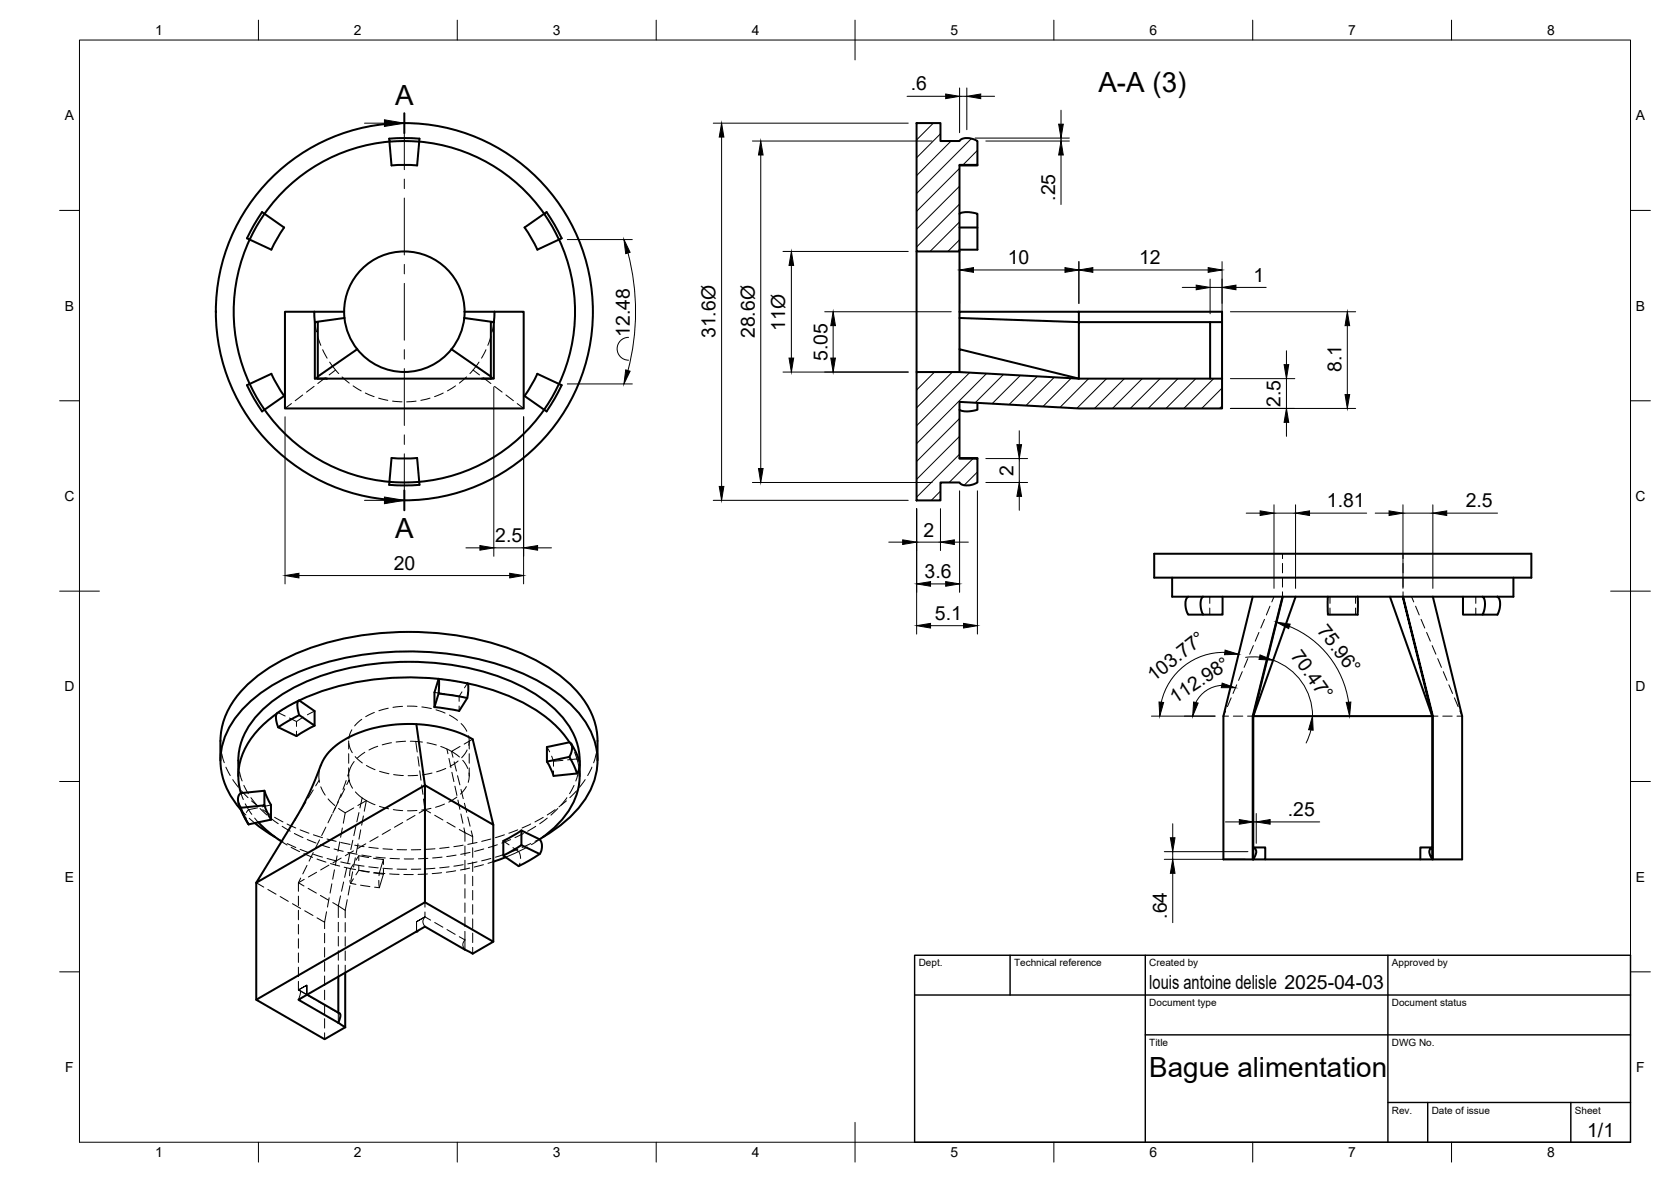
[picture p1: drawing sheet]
<svg xmlns="http://www.w3.org/2000/svg" width="420mm" height="297mm" viewBox="0 0 420 297" stroke-linecap="round" stroke-linejoin="round" font-family="sans-serif">
<!-- layer: Visible -->
<g fill="none" stroke="#000" stroke-width=".51">
<path d="M230.5 30.9h6v4.5h4.8a3.3 3.3 0 0 1 3.7-.3l.8 .3v6h-4.5v21.8h-10.8zM71.4 57.2l-1.7 2.7-1.5 2.8-5.4-2.5a43 43 0 0 0 3.7 42.8l-.6 .4-2-3.2-1.8-3.4 6.1-2.9 1.5 2.9 1.7 2.7M104.9 41.6l.6-6.7a38.2 38.2 0 0 0-7.6 0v.7a42.9 42.9 0 0 1 38.9 18.1l-4.9 3.5M104.9 41.6l-3.2-.2-3.3 .2-.5-6a42.9 42.9 0 0 0-35.1 24.6l-.7-.3 1.8-3.4 2-3.2 5.5 3.9M131.9 57.2l1.7 2.7 1.5 2.8M241.3 53.7a6 6 0 0 1 4.5 0v9h-4.5M241.3 57.2h4.5M245.8 41.4v.2h-4.5M79 78.3l.2 2.6 7.4-1M79 78.3h-7.4v24.3h60.1v-24.3h-7.4M79 78.3h7.5M86.6 79.9a15.1 15.1 0 0 0 3.2 7.9"/>
<path d="M116.7 79.9l7.5 1M116.7 79.9a15.1 15.1 0 0 1-3.2 7.9M116.8 78.3a15.1 15.1 0 0 0-15.9-15.1 15.1 15.1 0 0 0-14.3 16.7M116.8 78.3l-.1 1.6M116.8 78.3h7.5M124.3 78.3l-.1 2.6M135.1 62.7l6.1-2.8-1.7-3.4-2.1-3.2-.6 .4a42.9 42.9 0 0 1 3.8 42.8l-5.5-2.6M230.5 63.2v30.3M241.3 63.2v15.1M241.3 78.3h30v2.6l-30-1zM241.3 79.9v7.9M271.3 78.3h36v16.9"/>
<path d="M71.4 99.5l-4.9 3.5a42.9 42.9 0 0 0 31.4 18.1M79.2 80.9h.7v14.3h2.3h-3zM89.8 87.8l-9.9 6.8M89.8 87.8a15.1 15.1 0 0 0 23.7 0M113.5 87.8l9.9 6.8M124.2 80.9v14.3h-42M124.2 80.9h-.8v14.3h-2.2M135.1 93.9l-1.5 2.9-1.7 2.7 5.5 3.9 2.1-3.2 1.7-3.4-.7-.3a42.9 42.9 0 0 1-35.1 24.6M230.5 93.5h10.8l30 1.7h36v7.4h-36l-30-1.6v14.3h4.5v5.9a4.1 4.1 0 0 1-4.4 .2l-.1-.2h-4.8v4.6h-6zM304.3 80.9h-33v14.3l-30-7.4v5.7M307.3 80.9h-3v14.3M104.9 115.1l.5 6"/>
<path d="M104.9 115.1l-3.2 .1-3.3-.1-.5 6.7a38.2 38.2 0 0 0 7.6 0l-.1-.7-3.7 .1-3.8-.1M241.3 115.1h4.5v.2M245.8 101.2v1.8a6 6 0 0 1-4.5 0M290.2 139.2h94.8v6h-94.8zM294.7 145.2v4.8h4M302.5 150h31.4M302.5 150a4.3 4.3 0 0 0 0 4.5h4.9v-4.5M302.5 150h-3.8a3.7 3.7 0 0 0-.1 4.1l.1 .4h3.8M315 150l-7.4 30v36h7.4a1.88 1.88 0 0 0 .3-2.9l-.2-.1h3v3h-3v-36M322.5 150l-7.5 30h.1M322.6 150l-7.5 30M325.8 150l-10.7 30h45"/>
<path d="M333.9 150h7.5v4.5h-7.5zM341.4 150h31.4M349.5 150l10.6 30M352.7 150l7.4 30h.2l-7.5-30M360.3 150l7.3 30v36h-49.5M367.9 150v4.5h4.9M372.8 150h3.7a3.7 3.7 0 0 1 .2 4.1l-.2 .4h-3.7a4.3 4.3 0 0 0 0-4.5zM380.5 145.2v4.8h-4M69.6 179.4a21.4 21.4 0 0 0-9.5 13.3 14.5 14.5 0 0 0 .5 6.6M75 176.1l.2-.1 3.9 2.7v3.7l-3.9-2.7-.4-2.5zM75.1 176.1l-5.4 3.1a2.1 2.1 0 0 0-.1 2.4l.4 1.2M75.2 179.7l-5.2 3.1"/>
<path d="M75.3 176a68.2 68.2 0 0 1 42.3-4.2l.2 1.6-.3 2-2.1 3.3-6.2-1M110.3 174.3l-1.1 3.4M117.5 175.4l-7.2-1.1 .1-2.1-.1-1.6-1.1 3.4v3.7M117.6 171.7a44.4 44.4 0 0 1 22.8 11.3l2.8 3.5M315 180v36M360.1 180v36l-.6-1.4a1.22 1.22 0 0 1 .6-1.6h-3v3M360.3 180v36M55.4 191.1a23.4 23.4 0 0 1 1.7-12.2 29.2 29.2 0 0 1 12.2-12.1 69.2 69.2 0 0 1 36.8-7.9 64.6 64.6 0 0 1 32.3 9.2 25.3 25.3 0 0 1 11.4 14.4l.4 3.7v4.9M60.2 199.6l.4-.3 5.9-.6v3.7l-5.9 .6a2.89 2.89 0 0 1-.4-3.4zM66.5 198.7l.7 1.8 1 1.8-.1 3.7-5.6 1.2M79.1 182.3l-4.5 2.7-4.6-2.2M104.7 182l2.1 15.3 17.2 10-5.1-21.5a35.3 35.3 0 0 0-31.9-.1 13.3 13.3 0 0 0-7 8.4l-2.2 5.2-1.7 3.4-11.7 19.1 42.4-24.5v29.4"/>
<path d="M137.5 191.4v-3.7l5.7-1.2a2.21 2.21 0 0 1 .3 3.1l-.3 .6 1.1 2.1 .8 2.1M143.2 190.2l-5.7 1.2M143.6 186.9a10.8 10.8 0 0 1 2.2 5.5l-.3 1.2-.4 .8-5.9 .6-.7-1.8-1-1.8M145.6 193.3a17.2 17.2 0 0 1-6 14.5l-3.9 3.1M145.7 191.1v.4M145.7 192.9v2.1M145.8 191.1a18.2 18.2 0 0 0-7.4-13.9 51.3 51.3 0 0 0-26.9-10.4 66.9 66.9 0 0 0-37 5.7 28.5 28.5 0 0 0-13 12 15.2 15.2 0 0 0-1.6 6.6v3.9M60 201.9l1 2.5 1.5 2.8M60.6 203l.8 2.1 1.1 2.1M60.6 203.5a17.4 17.4 0 0 1-3.9-18.7 28 28 0 0 1 13-13.3 71.6 71.6 0 0 1 40.4-7.5 61.3 61.3 0 0 1 29.5 9.8 23.9 23.9 0 0 1 10.4 14.3 18.5 18.5 0 0 1-6 16.6 36 36 0 0 1-7.5 5.6M64.1 206.8l5 3.5M65 206.6a30.2 30.2 0 0 0 5.8 4.9"/>
<path d="M66.5 202.4l.7 1.8 1 1.8M124 207.3v29.4M127.2 215.4l-3.1 1.1M131.1 208.7l4.6 2.2M131.1 208.7v3.7l4.6 2.2M131.1 212.4l-4.5 2.6M131.1 208.7l-4.5 2.6v3.7l3.8 2.7 5.3-3.1a3.2 3.2 0 0 0 0-3.7M64.4 221.8v29.4M118.9 239.7l5.1-3-17.2-10-42.4 24.5 17.2 10 5.2-3M118.9 239.7l-12.1-6.8-31.8 18.3 10.1 5.8M77.2 250l8.2 4.7a2.62 2.62 0 0 1-.3 2.3M85.1 245.4v9.1"/>
<path d="M85.1 257l1.7 1.1M86.8 244.4v13.8"/>
<circle cx="101.7" cy="78.3" r="47.4"/>
</g>
<!-- layer: Hidden -->
<g fill="none" stroke="#000" stroke-width=".25">
<path d="M76.1 99.3l-1.9 1.4M79 97.1l-1.9 1.4M79.2 80.9l.4 2.5M79.9 84.5l.8 2.3M79.9 94.6l-.7 .6h.7M81.1 87.9l1.2 2.1M81.8 94.9l-1.9 1.5M82.9 91l2.3 2.9M84.4 93l-1.6 1.2M86 94.7l1.8 1.6M88.8 97l2 1.2M91.9 98.8l2.2 .9"/>
<path d="M111.4 98.8l-2.1 .9M114.5 97l-2 1.2M117.3 94.7l-1.8 1.6M119 93l1.6 1.2M120.4 91l-2.2 2.9M121.5 94.9l1.9 1.5M122.2 87.9l-1.1 2.1M123.4 94.6l.8 .6h-.8M123.4 84.5l-.7 2.3M124.2 80.9l-.5 2.5M124.4 97.1l1.9 1.4M127.2 99.3l1.9 1.4"/>
<path d="M73.3 101.4l-1.7 1.2M95.2 100.1l2.3 .5M98.7 100.8l2.4 .2M104.6 100.8l-2.3 .2M108.1 100.1l-2.3 .5M130 101.4l1.7 1.2M322.5 139.2v1.2M352.8 139.2v1.2M304.2 150v1.6M304.2 152.8v1.7M316.5 158.9l-.9 2.2M317.9 155.6l-.9 2.2"/>
<path d="M319.3 152.3l-.9 2.2M320.3 150l-.5 1.3M322.5 141.6v2.4M322.5 145.1v2.4M322.5 148.7v1.3M334.4 150v1.6M334.4 152.8v1.7M340.8 150v1.6M340.8 152.8v1.7M352.8 141.6v2.4M352.8 145.1v2.4M352.8 148.7v1.3"/>
<path d="M354.9 150l.6 1.3M355.9 152.3l.9 2.2M357.3 155.6l.9 2.2M358.7 158.9l.9 2.2M371.1 150v1.6M371.1 152.8v1.7M69.6 179.4l.4-.3 1.7 .8M72 177.8l-2.3 1.4M75.2 176l-2.1 1.2M79.1 178.7l-1.8 .9M94.1 179l-2.2 1.1M97.6 178l-2.3 .6"/>
<path d="M101.2 177.5l-2.4 .3M102.4 177.4l2.5 .1M106.1 177.7l2.4 .4M109.2 174l2.6 .3M109.6 178.4l2.3 .8M110.3 170.6l1.2 .2M112.7 170.9l2.4 .4M113 179.7l2 1.3M115.4 175v1.2M115.4 177.4v1.3M116.2 173.9l-.8 1.1-2.5-.5M116.2 171.5l1.3 .2"/>
<path d="M117.6 171.8l-.8 1.1M308.2 178.7l-.6 1.3h1.3M309.6 175.4l-1 2.2M310.1 180h2.4M311 172.1l-1 2.2M312.4 168.8l-1 2.2M313.7 180h1.3M313.8 165.5l-1 2.2M315.2 162.2l-1 2.2M360.1 162.2l.9 2.2M360.3 180h1.3M361.5 165.5l.9 2.2"/>
<path d="M362.8 180h2.3M362.9 168.8l.9 2.2M364.3 172.1l.9 2.2M365.7 175.4l.9 2.2M367.1 178.7l.5 1.3h-1.2M55.4 186.2l.2 2M55.8 189.4l.6 2.3M56.8 192.8l1.1 2.1M58.5 195.9l1.4 1.9M59.9 191.1l.1 1.7M60.2 194l.7 2.3M60.6 199.3l.6 1.6"/>
<path d="M60.7 198.7l1.7 1.8M61.3 197.4l1.1 2.1M74.5 181.3v1.2M74.5 183.8v1.2M76.3 180.2l-1.8 1.1-1.7-.8M78.8 198.5l-1.3 2M80.2 196.1l-.8 1.4M80.3 193.4l-.1 1.3 .1 1.9M80.7 197.7l1.1 2.1M85.8 199.5l-.9 2.2M86.7 198.2l-1.1 2.2M87 196.1l-.8 2.3"/>
<path d="M87.2 197.2l.6-1.2 .8 2.1M87.7 186.2v2M87.7 189.4v2.4M87.7 193v2M87.7 194.6l.1 1.4M87.7 186.9l.9 2.3M87.9 193.5l-.5 1.5M88.5 183.4l-.6 1.3-.2 1M89 191.4l-1.1 2M89.3 190.1l1.8 1.6M89.4 199l1.7 1.5M91 180.8l-1.8 1.6"/>
<path d="M91.7 189l-1.8 1.5M92.1 192.4l2.2 1M95 187.5l-2.2 1M95.4 193.8l2.4 .6M98.4 186.7l-2.3 .5M99 194.7l2.4 .2M102 186.3l-2.4 .2M103.2 186.3h1.3l.4 2.7M104.5 186.3l1.7 .2M105 194.8l-2.4 .1M105.1 190.2l.3 2.3M105.5 193.7l.4 2.4"/>
<path d="M106 197.3l.3 2.3M107.4 186.7l2.3 .5M108.6 194.3l-2.4 .4M110.8 187.6l1.6 .6 .2 1.2M112.1 193.1l-2.3 .9M112.4 188.2l1.1 .6 .4 1.5M112.9 190.6l.5 2.3M113.6 194.1l.5 2.3M114.2 191.5l.6 2.3M114.4 197.6l.5 2.3M115 194.9l.6 2.3M115.2 191.2l-2 1.4"/>
<path d="M115.7 187.6l-2.2 1.2 2 1.4M115.9 198.4l.6 2.3M116 181.8l1.4 2M116.4 191.1l1.2 2M117.3 197.7l-1.5 1.8M117.5 188.5l-1.4 1.9M117.8 184.9l.2 1.2-.1 1.2M117.9 194.3l.1 .9-.3 1.4M118 186.2v2M118 189.4v2.4M118 193v2M118.9 185.8l-2.2 1.2"/>
<path d="M137.5 187.7l.7 1.2M138.7 190l.5 1.3 2.3-.2M139.2 191.3v1.3M139.2 193.7v1.3M142.7 191l2.4-.3 .5 2.6M143.2 186.5l.8 1.5M144.3 197.4l-1.1 2.1M144.5 189.1l.6 1.6 .4 .3 .2 .4M144.9 198.8l-1.6 1.7M145.4 194l-.6 2.3M145.7 191.1l-.1 1.7M145.7 191.5v1.4"/>
<path d="M147.1 195.9l-1.4 2M148.8 192.8l-1 2.1M149.9 189.4l-.6 2.3M150.2 186.2l-.1 2M60.6 203.5l1.2 1.3M61.7 202l.8 1.5M61.8 205.4l.5 1.5M62.5 203.5l-.5 .7M62.5 203.5l.8 1.1M62.7 205.6l1.4 1.2M63.1 200.5l1.5 1.8M63.2 201.3l1.9 1.5"/>
<path d="M64 205.6l.9 1.1M64.7 203l-2.2 .5M65.4 203.2l1.7 1.6M66.1 203.5l1.9 1.3M68 205.6l2 1.4M68.1 202.3l-2.2 .5M69 205.4l2.1 1.2M69.1 210.3l2 1.1M70.8 211.5l1.4 .9M71 207.7l2 1.2M72.2 207.1l2.2 1M72.2 212l2.2 1"/>
<path d="M73.2 212.9l2.1 1.1M74 209.5l2.2 1M75 204.6l-.9 1.4M75.5 208.5l2.2 .9M75.5 213.5l2.2 .8M76.4 214.5l2.2 1M76.9 201.6l-1.3 2M77.2 217.5l-1.1 2.1M77.3 211l2.2 .9M78.8 214.3l-1.1 2.1M78.8 209.8l2.3 .7M78.8 214.7l2.3 .7"/>
<path d="M79.6 219.2l-2.1 1.2M79.7 215.9l2.3 .7M80.3 211.1l-1 2.1M80.6 212.3l2.2 .7M81.9 207.9l-1 2.1M82.2 210.8l2.3 .6M82.2 215.7l2.3 .6M82.5 200.8l1.7 1.6M82.7 217.4l-2.1 1.2M83.1 217l2.3 .6M83.5 204.6l-1 2.2M84 213.3l2.3 .6"/>
<path d="M84.1 218.6l-.4 2.3M84.4 202.8l-.7 1.5M84.8 215.1l-.5 2.3M85.1 201.5l-1.1 2.1M85.4 211.6l-.4 2.3M85.7 211.7l2.3 .5M85.7 216.6l2.3 .5M85.8 215.6l-2.1 1.2M86.1 208.1l-.5 2.3M86.8 204.3l-.5 2.6M87.2 218.2l-.5 2.3M87.5 214.2l2.3 .5"/>
<path d="M87.9 214.7l-.5 2.3M88.7 219.1l-.5 2.3M88.7 211.2l-.5 2.3M88.9 217.2l-.7 1.1-1.6-.4M88.9 213.8l-2.1 1.2M88.9 203l-2.1 1.3-1.7-1.1M89.2 212.4l2.3 .4M89.2 217.3l2.3 .4M89.3 215.6l-.4 2.3M89.4 218.5l-1.2-.2-.3 1.8M89.5 207.7l-.5 2.3M90 212.1l-.4 2.3"/>
<path d="M90.2 218.7l2.5 .5M90.2 218.7l-.7 1.1M90.2 215v1.3M90.2 217.5v1.2M90.3 204.2l-.6 2.3M90.6 218.7l2.3 .4M90.7 208.5l-.4 2.4M91 214.9l2.3 .4M91.4 205l-.5 2.4M92 212.1l-2.1 1.1M92.1 201.2l2.2 1M92.1 201.2l-1-.7-.6 2.5"/>
<path d="M92.1 201.2l-2.1 1.2M92.1 201.2l-.5 2.7M92.7 215.5l-2.5-.5-.7 1.2M92.7 212.9l2.4 .3M92.7 217.8l2.4 .3M93.9 215.7l2.5 .3-1 3.4 1.4 .1M93.9 219.4l2.5 .3-1 3.4M94.1 219.3l1.3 .1-.1 .7M94.5 215.4l2.4 .2M95.1 210.3l-2.1 1.2M95.4 202.6l2.3 .6M96.3 213.3l2.4 .2"/>
<path d="M96.3 218.2l2.4 .2M96.4 216v1.2M96.4 218.4v1.3M98 219.6l2.4 .1M98.1 215.7l2.3 .1M98.2 208.5l-2.1 1.2M98.9 203.5l2.4 .2M99.8 213.5l2.4 .1M99.8 218.4h2.4M101.3 206.7l-2.1 1.2M101.5 219.8h2.4M101.6 215.8h2.4"/>
<path d="M104.4 204.9l-2.1 1.2M104.8 203.7l-2.3 .1M105.8 213.5l-2.4 .1M105.8 218.4h-2.4M106.5 200.8l.3 2.7M106.8 203.5l-1.4 .8M106.8 203.5l1.5 .8M107.5 219.6l-2.4 .1M107.6 215.7l-2.4 .1M108.4 203.1l-2.4 .5M109.3 204.9l2.1 1.2M109.4 213.3l-2.4 .2"/>
<path d="M109.4 218.2l-2.4 .2M111 219.3l-2.3 .2M111.1 215.4l-2.3 .2M111.8 202.1l-2.3 .8M112.4 206.7l2 1.1M112.9 212.9l-2.3 .3M112.9 217.8l-2.3 .3M114.6 218.8l-2.4 .4M114.7 214.9l-2.4 .4M114.9 200.3l-2.1 1.3M115.1 201.1l.5 2.3M115.9 204.6l.5 2.3"/>
<path d="M116.5 212.4l-2.4 .4M116.5 217.3l-2.4 .4M116.6 208.1l.3 1.2-1.4-.8M116.8 201.9l.5 2.3M116.9 212.6v2.4M116.9 216.2v2.4M116.9 219.8v2.4M117.6 205.3l.6 2.3M118.1 218.2l-2.3 .4M118.2 214.2l-2.4 .5M118.5 208.8l.4 1.5-2-1v2.1M118.9 210.3v1.6"/>
<path d="M118.9 213v2.4M118.9 216.6v2.4M120 211.7l-2.4 .5M120 216.6l-2.4 .5M121.6 217.3l-2.3 .6M121.6 213.3l-2.3 .7M123.4 210.8l-2.3 .6M123.4 215.7l-2.3 .6M124 216.5l-1.3 .5M125.1 212.3l-2.3 .7M126.6 211.3l1.4 1M126.8 209.8l-2.2 .7"/>
<path d="M126.8 214.7l-2.2 .7M128.4 211l-2.2 .9M129 213l1.4 1-3.3 1.4M130.2 208.5l-2.2 .9M130.2 213.5l-2.2 .8M130.7 216.9l-.3 .8M131.6 209.5l-2.1 1M132.6 212.9l-2.2 1.1 .4 .8 .1 .9M133.4 207.1l-2.1 1M133.5 212l-2.2 1M134.7 207.7l-2 1.2M135.7 210.9l-2.1 1.4"/>
<path d="M136.5 210.3l-2 1.1M136.6 205.4l-2.1 1.2M137.6 205.6l-1.9 1.4M139.6 203.5l-2 1.3M140.3 203.2l-1.8 1.6M142.4 201.3l-1.9 1.5M142.5 200.5l-1.4 1.8M64.4 221.8l1.9 1.1M67.4 223.5l2 1.2M70.4 225.3l2.1 1.2M73.5 227.1l2.1 1.2M75 221.8l1.4 .9"/>
<path d="M75 221.8v2.2M75 225.2v2.4M75 228.8v2.3M75 232.3v2.4M75 235.9v2.4M75 239.5v2.4M75.6 220.7l-.6 1.1M76.5 221l-1.5 .8M76.6 228.9l2.1 1.2M77.5 223.3l2 1.1M80.6 225l2 1.2M81.6 231.8v1.6"/>
<path d="M81.6 234.6v2.3M81.6 238.1v2.4M82.1 229.1l-.5 2.7-1.9-1.1M82.8 225.6l-.5 2.4M83.4 222.1l-.4 2.3M83.7 226.8l1.4 .8v3M85.1 231.8v2.4M85.1 235.3v2.4M85.1 238.9v2.4M85.6 225.1l-.5 2.5 1.7 1.2M86.4 221.6l-.5 2.4M86.8 228.8v1.8"/>
<path d="M86.8 231.8v2.4M86.8 235.4v2.4M86.8 239v2.4M87.3 226.1l-.5 2.7M88 221.3l.2 .7M88 222.6l-.5 2.3M88.2 222l1.3 .2M88.9 220.8l-.7 1.2M90.7 222.4l2.3 .4M94.2 223l1.2 .1M95.2 221.2l.2 1.9M104.7 231.6l2.1-1.2z"/>
<path d="M104.7 231.6v2.5M106.8 230.4l-.5 1.2 .5 1.3M106.8 230.4l1.5 .8M106.8 226.7v1.3M106.8 229.2v1.2M109.3 231.8l2.1 1.2M112.4 233.6l2 1.2M116.9 234v4.7l-.5-1.2 .1-.6 .4-.7-1.4-.8M116.9 223.3v2.4M116.9 226.9v2.4M116.9 230.5v2.4M118.9 220.2v2.4"/>
<path d="M118.9 223.8v2.4M118.9 227.3v2.4M118.9 230.9v2.4M118.9 234.5v2.4M118.9 238.1v1.6M75 248.8l2.2-1.2v2.4v-2.4zM75 248.8l4.1 2.3M75 248.8l.4 .1 .2 .4-.6 1.9M75 243.1v2.3M75 246.6v2.2M75.3 248.9l1.9 1.1M80.1 251.7l2 1.2"/>
<path d="M81.6 241.7v2.4M81.6 245.3v2.4M81.6 248.8v2.4M81.6 252.4v2.4M81.6 256v2.4M81.6 259.6v1.6M83.2 253.5l2.2 1.2M85.1 242.5v2.9M85.1 254.5v2.5M86.8 242.6v1.8"/>
</g>
<!-- layer: Visible -->
<circle cx="104.7" cy="234.1" r=".25" fill="#000"/>
<!-- layer: BORDER -->
<g fill="none" stroke="#000" stroke-width=".25">
<path d="M20 10.1h390v276.9h-390zM65 5.1v5M115 5.1v5M165 5.1v5M215 5.1v10M265 5.1v5M315 5.1v5M365 5.1v5M15 52.9h5M410 52.9h5M15 100.7h5M410 100.7h5"/>
<path d="M15 148.6h10M405 148.6h10M15 196.4h5M410 196.4h5M15 244.2h5M410 244.2h5M65 287v5M115 287v5M165 287v5M215 282.1v9.9M265 287v5M315 287v5"/>
<path d="M365 287v5"/>
</g>
<!-- layer: TITLEBLOCK -->
<path d="M230 240.1h180v46.9h-180zM230 250h180M254 240.1v9.9M288 240.1v46.9M349 240.1v46.9M288 260.1h122M349 277.1h61M359 277.1v9.9M395 277.1v9.9" fill="none" stroke="#000" stroke-width=".36"/>
<!-- layer: Hatching -->
<g fill="none" stroke="#000" stroke-width=".25">
<path d="M234.7 31l-4.2 4.1M236.5 33.6l-6 6M239.1 35.4l-8.6 8.7M244.2 34.8l-13.7 13.8M245.8 37.8l-3.7 3.7M241.3 42.3l-10.8 10.8M241.3 46.8l-10.8 10.8M241.3 51.3l-10.8 10.8M241.3 55.8l-7.5 7.4M241.3 60.2l-3 3M230.5 93.5h.1M235 93.5l-4.5 4.5"/>
<path d="M239.5 93.5l-9 9M243.8 93.6l-13.3 13.4M248.1 93.9l-17.6 17.6M252.3 94.1l-7.1 7.1M256.6 94.3l-7.1 7.1M260.8 94.6l-7.1 7.1M265.1 94.8l-7.1 7.1M269.3 95l-7.1 7.2M273.7 95.2l-7.2 7.2M278.2 95.2l-7.4 7.4M282.7 95.2l-7.5 7.4M287.2 95.2l-7.5 7.4"/>
<path d="M291.7 95.2l-7.5 7.4M296.2 95.2l-7.5 7.4M300.7 95.2l-7.5 7.4M305.2 95.2l-7.5 7.4M307.3 97.5l-5.1 5.1M241.3 105.2l-10.8 10.8M241.3 109.7l-10.8 10.7M241.3 114.1l-10.8 10.8M244.7 115.2l-6 6M245.8 118.6l-3.4 3.3M307.3 102l-.7 .6M236.5 123.4l-2.3 2.3"/>
</g>
<!-- layer: Section Lines -->
<path d="M101.7 28.5v5M101.7 123.2v5" fill="none" stroke="#000" stroke-width=".51"/>
<path d="M91.7 31h5M101.7 33.5v9.1M101.7 45v2.4M101.7 49.8v14.3M101.7 66.4v2.4M101.7 71.2v14.3M101.7 87.9v2.3M101.7 92.6v14.3M101.7 109.3v2.4M101.7 114.1v9.1M91.7 125.7h5" fill="none" stroke="#000" stroke-width=".25"/>
<path d="M96.7 30.1l5 .9-5 .8zM96.7 124.9l5 .8-5 .9z" fill="#000" stroke="#000" stroke-width=".25"/>
<!-- layer: FD_Dimensions -->
<g fill="none" stroke="#000" stroke-width=".25">
<path d="M179.3 31h49.1M181.4 34.4v87.8M189.2 35.4h45.2M191.3 39v78.7M228.1 24.2h9.7M241.3 22.1v11.2M241.3 24.2h1.8M243.1 22.1v10.5M245.2 34.7h23.7M246.6 24.2h3.5M247.9 35.4h21M266.8 27.7v3.5"/>
<path d="M266.8 34.7v.7M266.8 39v12.4M142.6 60.2h16.4M157.9 63.6a58.1 58.1 0 0 1 0 29.5M196.9 63.2h31.5M199 66.7v23.3M207.4 78.3h31.8M241.3 65.8v10.4M244.8 67.8h23M271.3 65.8v10.4M274.8 67.8h29M297.3 72.2h3.5"/>
<path d="M304.3 70.1v8.8M304.3 72.2h3M307.3 65.8v13.1M309.4 78.3h31.5M310.8 72.2h7.6M124.2 97.2v42.6M142.6 96.5h16.4M158 84.8a2.87 2.87 0 0 0-2.8 2.8 2.87 2.87 0 0 0 2.8 2.9M196.9 93.5h31.5M209.5 81.8v8.2M309.4 95.2h16.2M323.5 88.1v3.5"/>
<path d="M323.5 95.2v7.4M338.8 81.8v17.4M71.7 104.7v42M131.7 104.7v42M247.9 115.2h10.5M256.3 108.3v3.4M256.3 115.2v6M309.4 102.6h31.5M323.5 106.1v3.6M117.2 137.7h3.5M124.2 137.7h7.5M135.2 137.7h3.5"/>
<path d="M179.3 125.7h49.1M189.2 121.2h45.2M223.5 136.2h3.5M230.5 127.8v31.5M230.5 136.2h6M236.5 127.8v10.6M240 136.2h3.5M241.3 123.3v25.6M245.8 123.3v36M247.9 121.2h10.5M256.3 124.7v3.5M313.4 129h3.4"/>
<path d="M320.3 126.9v21M320.3 129h5.5M325.8 126.9v21M329.3 129h14.3M345.8 129h3.5M352.8 129h7.5M352.8 126.9v21M360.3 126.9v21M363.8 129h12.7M75.2 144.6h53M234 157.2h8.3M234 146.7h3.8"/>
<path d="M324.2 157.4a24.4 24.4 0 0 1 14.9 19.1M289.5 180h16M307.2 172.2a7.7 7.7 0 0 0-6.5 4.3M308 163.9a16 16 0 0 0-16 12.6M316.7 165.1l-3.5 .1M320.1 165.9a14.9 14.9 0 0 1 9.9 14.1M329.6 183.4l-1.2 3.3M292.8 214h21M292.8 215.9h20.2M294.9 207v3.5M294.9 214v1.9M294.9 219.5v12.4"/>
<path d="M308.1 206.6h3.5M315.1 204.4v6.4M315.1 206.6h.8M315.9 204.4v7.5M319.4 206.6h12.4"/>
</g>
<g fill="#000" stroke="#000" stroke-width=".25">
<path d="M181.4 31l.6 3.4h-1.2zM191.3 35.4l.6 3.6h-1.2zM237.8 23.6l3.5 .6-3.5 .6zM243.1 24.2l3.5-.6v1.2zM266.2 31.2h1.2l-.6 3.5zM266.8 35.4l.6 3.6h-1.2zM156.9 60.2l1.5 3.2-1.1 .3zM199 63.2l.6 3.5h-1.2zM241.3 67.8l3.5-.5v1.1zM267.8 67.3l3.5 .5-3.5 .6zM271.3 67.8l3.5-.5v1.1zM300.8 71.7l3.5 .5-3.5 .6z"/>
<path d="M303.8 67.3l3.5 .5-3.5 .6zM307.3 72.2l3.5-.5v1.1zM157.3 92.9l1.1 .4-1.5 3.2zM198.4 90h1.2l-.6 3.5zM209.5 78.3l.6 3.5h-1.2zM208.9 90h1.2l-.6 3.5zM322.9 91.6h1.1l-.5 3.6zM338.2 99.2h1.2l-.6 3.4zM338.8 78.3l.6 3.5h-1.2zM190.7 117.7h1.2l-.6 3.5zM255.7 111.7h1.2l-.6 3.5zM323.5 102.6l.5 3.5h-1.1z"/>
<path d="M120.7 137.1l3.5 .6-3.5 .6zM131.7 137.7l3.5-.6v1.2zM180.8 122.2h1.2l-.6 3.5zM227 135.7l3.5 .5-3.5 .6zM236.5 136.2l3.5-.5v1.1zM256.3 121.2l.6 3.5h-1.2zM316.8 128.4l3.5 .6-3.5 .5zM325.8 129l3.5-.6v1.1zM349.3 128.4l3.5 .6-3.5 .5zM360.3 129l3.5-.6v1.1zM71.7 144.6l3.5-.5v1.1zM128.2 144.1l3.5 .5-3.5 .6z"/>
<path d="M230.5 157.2l3.5-.5v1.1zM230.5 146.7l3.5-.5v1.1zM237.8 146.2l3.5 .5-3.5 .6zM242.3 156.7l3.5 .5-3.5 .6zM320.9 156.3l3.5 .6-.4 1.1zM291.4 176.4l1.2 .1-1 3.5zM300.1 176.4l1.2 .3-1.4 3.3zM307.3 171.7l3.3 1.1h-3.5zM308 163.4l3.4 1-3.5 .1zM316.8 164.6l3.3 1.3-3.5-.2zM338.5 176.5l1.2-.1-.4 3.6zM330 180l.2 3.5-1.2-.1z"/>
<path d="M294.3 210.5h1.1l-.5 3.5zM294.9 215.9l.5 3.6h-1.1zM311.6 206l3.5 .6-3.5 .5zM315.9 206.6l3.5-.6v1.1z"/>
</g>
<g font-size="7">
<text x="276.2" y="23.2">A-A (3)</text>
<text x="99.3" y="26.4">A</text>
<text x="99.3" y="135.2">A</text>
<text x="289" y="270.6">Bague alimentation</text>
</g>
<g font-size="4.9">
<text x="229" y="22.7">.6</text>
<text x="265.3" y="50.4" transform="rotate(-90 265.3 50.4)">.25</text>
<text x="253.4" y="66.4">10</text>
<text x="286.4" y="66.4">12</text>
<text x="315.2" y="70.8">1</text>
<text x="197.4" y="83.1" transform="rotate(-90 197.4 83.1)">11Ø</text>
<text x="158.3" y="84.6" transform="rotate(-90 158.3 84.6)">12.48</text>
<text x="179.9" y="85" transform="rotate(-90 179.9 85)">31.6Ø</text>
<text x="189.8" y="85" transform="rotate(-90 189.8 85)">28.6Ø</text>
<text x="208" y="90.7" transform="rotate(-90 208 90.7)">5.05</text>
<text x="337.3" y="93.5" transform="rotate(-90 337.3 93.5)">8.1</text>
<text x="322" y="102.3" transform="rotate(-90 322 102.3)">2.5</text>
<text x="254.9" y="119.5" transform="rotate(-90 254.9 119.5)">2</text>
<text x="333.6" y="127.5">1.81</text>
<text x="368.5" y="127.5">2.5</text>
<text x="124.5" y="136.2">2.5</text>
<text x="232.2" y="134.8">2</text>
<text x="99" y="143.2">20</text>
<text x="232.5" y="145.3">3.6</text>
<text x="235.1" y="155.8">5.1</text>
<text x="331" y="158.5" transform="rotate(52 331 158.5)">75.96°</text>
<text x="324.4" y="164.8" transform="rotate(55 324.4 164.8)">70.47°</text>
<text x="290.1" y="171.5" transform="rotate(-38 290.1 171.5)">103.77°</text>
<text x="295.4" y="176.9" transform="rotate(-33 295.4 176.9)">112.98°</text>
<text x="323.8" y="205.1">.25</text>
<text x="293.4" y="230.9" transform="rotate(-90 293.4 230.9)">.64</text>
<text x="289" y="248.5">louis antoine delisle 2025-04-03</text>
<text x="399.1" y="285.7">1/1</text>
</g>
<g font-size="3.5">
<text x="39" y="8.8">1</text>
<text x="89" y="8.8">2</text>
<text x="139" y="8.8">3</text>
<text x="189" y="8.8">4</text>
<text x="239" y="8.8">5</text>
<text x="289" y="8.8">6</text>
<text x="339" y="8.8">7</text>
<text x="389" y="8.8">8</text>
<text x="16.3" y="30.2">A</text>
<text x="411.3" y="30.2">A</text>
<text x="16.3" y="78">B</text>
<text x="411.3" y="78">B</text>
<text x="16.2" y="125.9">C</text>
<text x="411.2" y="125.9">C</text>
<text x="16.2" y="173.7">D</text>
<text x="411.2" y="173.7">D</text>
<text x="16.3" y="221.6">E</text>
<text x="411.3" y="221.6">E</text>
<text x="16.4" y="269.4">F</text>
<text x="411.4" y="269.4">F</text>
<text x="39" y="290.8">1</text>
<text x="89" y="290.8">2</text>
<text x="139" y="290.8">3</text>
<text x="189" y="290.8">4</text>
<text x="239" y="290.8">5</text>
<text x="289" y="290.8">6</text>
<text x="339" y="290.8">7</text>
<text x="389" y="290.8">8</text>
</g>
<g font-size="2.5">
<text x="231" y="242.9">Dept.</text>
<text x="255" y="242.9">Technical reference</text>
<text x="289" y="242.9">Created by</text>
<text x="350" y="242.9">Approved by</text>
<text x="289" y="252.8">Document type</text>
<text x="350" y="252.8">Document status</text>
<text x="289" y="262.9">Title</text>
<text x="350" y="262.9">DWG No.</text>
<text x="350" y="279.9">Rev.</text>
<text x="360" y="279.9">Date of issue</text>
<text x="396" y="279.9">Sheet</text>
</g>
</svg>
